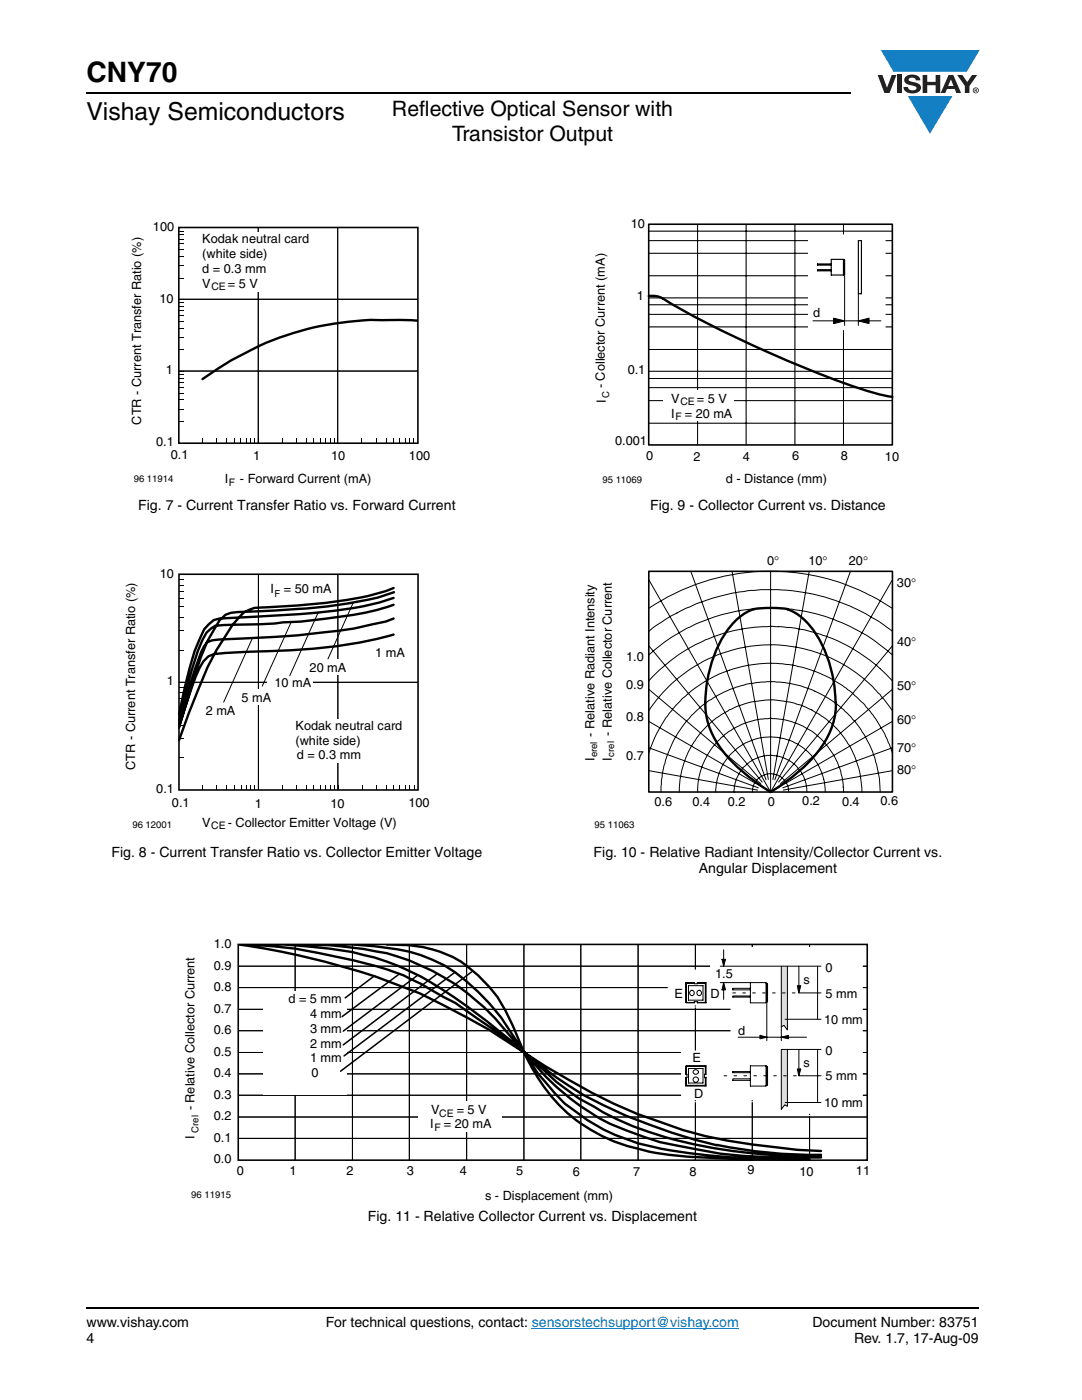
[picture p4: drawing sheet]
<svg xmlns="http://www.w3.org/2000/svg" width="216mm" height="279mm" viewBox="0 0 216 279" stroke-linecap="round" stroke-linejoin="round" font-family="sans-serif">
<g fill="#147fc3">
<path d="M175.8 10h19.7l-2.6 4.4h-3.8h-10.8z"/>
<path d="M181.2 19.2h8.8l-4.4 7.5z"/>
</g>
<g fill="#231f20">
<path d="M175.1 15h1l.9 2.5 .9-2.5h1l-1.4 3.6h-1z"/>
<path d="M179 15h.9v3.6h-.9z"/>
<path d="M180.8 15.3a2.1 2.1 0 0 1 2.7 .3l.1 .4h-.8a.79 .79 0 0 0-.7-.5 .79 .79 0 0 0-.8 .4l.2 .3 1 .2a1.08 1.08 0 0 1 1.3 1.1 1.08 1.08 0 0 1-1.1 1.1 1.73 1.73 0 0 1-2.4-1.2h.9a.96 .96 0 0 0 .8 .6 .96 .96 0 0 0 .9-.4 1.31 1.31 0 0 0-1.2-.6 1.03 1.03 0 0 1-1.1-.6 1.03 1.03 0 0 1 .2-1.1z"/>
<path d="M184.1 15h.9v1.3h1.7v-1.3h.9v3.6h-.9v-1.6h-1.7v1.6h-.9z"/>
<path d="M191 15h1l1 1.4 1-1.4h1l-1.6 2.2v1.4h-.9v-1.4z"/>
<path d="M189.7 15.8l.6 1.4h-1.1zM189.3 15l-1.6 3.6h.9l.4-.8h1.5l.3 .8h1l-1.6-3.6z"/>
<path d="M194.2 18a.5 .5 0 0 1 1 0 .5 .5 0 0 1-1 0zM194.1 18a.6 .6 0 0 0 1.2 0 .6 .6 0 0 0-1.2 0z"/>
<path d="M194.6 17.8h.2v.2h-.2zM194.5 17.7v.7h.1v-.3l.4 .3-.2-.3 .2-.2-.1-.2z"/>
</g>
<path d="M106.1 265.1h41.4" fill="none" stroke="#007ec4" stroke-width=".2"/>
<path d="M17.3 18.6h152.5M17.3 261h178" fill="none" stroke="#000" stroke-width=".36"/>
<path d="M26 43.9h59.8v53.5h-59.8z" fill="#fff"/>
<g fill="#000">
<path d="M35.7 59.7l1 .1zM35.7 55.5h1zM35.7 52.9l1 .1zM35.7 51.1l1 .1zM35.7 49.7l1 .1zM35.7 48.6l1 .1zM35.7 47.7l1 .1zM35.7 46.8l1 .1zM35.7 46.1l1 .1zM35.7 74.1h1zM35.7 79.8h1zM35.7 78.4l1 .1z"/>
<path d="M35.7 77.3h1zM35.7 76.3l1 .1zM35.7 75.5l1 .1zM35.7 74.7l1 .1zM35.7 69.8l1 .1zM35.7 67.3h1zM35.7 65.4l1 .1zM35.7 64.1h1zM35.7 62.9l1 .1zM35.7 62l1 .1zM35.7 61.2h1zM35.7 60.4l1 .1z"/>
<path d="M35.7 84.1l1 .1zM35.7 81.6l1 .1zM40.4 87.5l.1 1zM43.2 87.5l.1 1zM45.2 87.5l.1 1zM46.7 87.5l.1 1zM48 87.5l.1 1zM49.1 87.5l.1 1zM50 87.5l.1 1zM50.8 87.5v1zM51.5 87.5l.1 1zM56.3 87.5l.1 1z"/>
<path d="M59.1 87.5l.1 1zM61.1 87.5v1zM62.6 87.5l.1 1zM63.9 87.5l.1 1zM64.9 87.5l.1 1zM65.9 87.5v1zM66.7 87.5l.1 1zM67.4 87.5l.1 1zM72.2 87.5l.1 1zM75 87.5l.1 1zM77 87.5l.1 1zM78.5 87.5l.1 1z"/>
<path d="M79.7 87.5l.1 1zM80.8 87.5l.1 1zM81.7 87.5l.1 1zM82.5 87.5l.1 1z"/>
</g>
<path d="M35.7 59.7h47.7M51.5 45.4v43.1M67.4 45.4v43.1M35.7 74.1h47.7" fill="none" stroke="#000" stroke-width=".2"/>
<path d="M83.3 64l-1-.1a81 81 0 0 0-16.7 .9 58.1 58.1 0 0 0-22.1 8.8l-3.1 2.1" fill="none" stroke="#000" stroke-width=".48"/>
<path d="M35.7 45.4h47.7v43.1h-47.7z" fill="none" stroke="#000" stroke-width=".32"/>
<g fill="#fff">
<path d="M38.8 46.4h24.6v11.8h-24.6z"/>
<path d="M25.1 113.5h61.3v52.1h-61.3z"/>
</g>
<g fill="#000">
<path d="M35.7 119.4l1 .1zM35.7 118h1zM35.7 116.7l1 .1zM35.7 115.6l1 .1zM35.7 136.1l1 .1zM35.7 139.4l1 .1zM35.7 138.2l1 .1zM35.7 137.1l1 .1zM35.7 129.7l1 .1zM35.7 125.9l1 .1zM35.7 123.2l1 .1zM35.7 121.1l1 .1z"/>
<path d="M35.7 151.2l1 .1zM35.7 147.4h1zM35.7 144.7l1 .1zM35.7 142.6h1zM35.7 140.9l1 .1zM40.4 156.7l.1 1zM43.3 156.7v1zM45.2 156.7l.1 1zM46.8 156.7v1zM48.1 156.7v1zM49.1 156.7l.1 1zM50 156.7l.1 1z"/>
<path d="M50.8 156.7l.1 1zM51.6 156.7v1zM56.4 156.7v1zM59.1 156.7l.1 1zM61.1 156.7l.1 1zM62.6 156.7l.1 1zM63.9 156.7l.1 1zM65 156.7l.1 1zM65.9 156.7l.1 1zM66.7 156.7l.1 1zM67.4 156.7l.1 1zM72.2 156.7l.1 1z"/>
<path d="M75 156.7l.1 1zM77 156.7l.1 1zM78.5 156.7l.1 1zM79.8 156.7v1zM80.8 156.7l.1 1zM81.7 156.7l.1 1zM82.6 156.7l.1 1z"/>
</g>
<path d="M51.6 114.6v43.1M67.4 114.6v43.1M35.7 136.2h47.7" fill="none" stroke="#000" stroke-width=".2"/>
<path d="M78.5 117.3a59 59 0 0 1-14.1 3.1l-12.1 .8a5.6 5.6 0 0 0-4.5 1.9 48.7 48.7 0 0 0-8.3 14.6l-3.8 10.1M78.5 119.3a63.4 63.4 0 0 1-14.5 2.9l-6.7 .5-13.5 .7-1.2 .3-1.9 1.9a41.4 41.4 0 0 0-3.8 11.6l-1.2 5.4M78.6 118.2a54.6 54.6 0 0 1-10.6 2.4l-1.2 .2a172.9 172.9 0 0 1-19.4 1.3l-1.3 .2-1.1 .4-1.2 1.1-2.4 4.2-1.3 3.2-1.5 4.3-2.9 9.5M78.5 120.7a74 74 0 0 1-17.1 3.2l-5 .3a97.6 97.6 0 0 1-11.8 .5l-1.6 .2-.9 .5-.9 .9-.8 1.5a91.2 91.2 0 0 0-4.7 15.9M78.5 123.4l-1.6 .7-6.2 1.3-3.1 .5a204.8 204.8 0 0 1-24 1.7l-1.3 .2-.9 .4-.7 .7a84.6 84.6 0 0 0-5 15.6M78.5 126.6a108.8 108.8 0 0 1-27.7 3.4l-6.7 .4a4.1 4.1 0 0 0-4.3 2.9 93.8 93.8 0 0 0-4.1 11.9" fill="none" stroke="#000" stroke-width=".48"/>
<path d="M35.7 114.6h47.7v43.1h-47.7z" fill="none" stroke="#000" stroke-width=".32"/>
<g fill="#fff">
<path d="M60.3 131.7h9.1v3h-9.1z"/>
<path d="M53.2 134.6h9.2v3.1h-9.2z"/>
<path d="M46.7 137.5h8.1v3.1h-8.1z"/>
<path d="M39.5 140.1h7.9v3.1h-7.9z"/>
<path d="M73.4 128.6h7.7v3.1h-7.7z"/>
<path d="M54.5 115.9h12.3v3h-12.3z"/>
</g>
<path d="M50.3 127.4l-5.7 12.7M58 124.3l-5.7 12.6M63.5 122.1l-5.7 12.8M70.5 120.3l-5.1 11.2" fill="none" stroke="#000" stroke-width=".2"/>
<g fill="#fff">
<path d="M57.5 143.5h22.9v8.7h-22.9z"/>
<path d="M118.5 43.7h61.6v53.3h-61.6z"/>
</g>
<path d="M129.4 44.8h48.7v44h-48.7z" fill="none" stroke="#000" stroke-width=".32"/>
<g fill="#000">
<path d="M129.4 59.5h48.7zM129.4 74.1h48.7z"/>
<path d="M129.4 75.5h48.7zM129.4 77.4h48.7zM129.4 80h48.7zM129.4 84.5h48.7zM129.4 60.8h48.7zM129.4 62.7h48.7zM129.4 65.3h48.7zM129.4 69.7h48.7zM129.4 46.1h48.7zM129.4 48h48.7zM129.4 50.5h48.7zM129.4 55h48.7zM139.2 44.8v44zM148.9 44.8v44zM158.6 44.8v44zM168.3 44.8v44z"/>
</g>
<g fill="none" stroke="#000" stroke-width=".2">
<path d="M129.4 46.1h48.7M129.4 48h48.7M129.4 50.5h48.7M129.4 55h48.7M129.4 59.5h48.7M139.2 44.8v44M148.9 44.8v44M158.6 44.8v44M168.3 44.8v44M129.4 75.5h48.7M129.4 77.4h48.7M129.4 80h48.7"/>
<path d="M129.4 60.8h48.7M129.4 62.7h48.7M129.4 65.3h48.7M129.4 69.7h48.7M129.4 74.1h48.7M129.4 84.5h48.7"/>
</g>
<path d="M129.4 59.1h1.5l1.3 .4M132.2 59.6a217.5 217.5 0 0 0 42.1 18.8l3.8 .8" fill="none" stroke="#000" stroke-width=".48"/>
<g fill="#fff">
<path d="M132.4 77.9h14.1v6.1h-14.1z"/>
<path d="M161.4 46.9h15.2v18.9h-15.2z"/>
</g>
<path d="M161.4 46.9h15.2v18.9h-15.2z" fill="none" stroke="#fff" stroke-width=".2"/>
<path d="M165.9 53.8h-2.8v.2h2.8M165.9 52.7h-2.8v.2h2.8M165.9 51.8h2.4v3.1h-2.4zM168.3 51.8l.2 .1v2.9h-.2M171.3 48h.6v10.6h-.6z" fill="none" stroke="#000" stroke-width=".23"/>
<path d="M168.5 54.7v10.2M171.3 58.6v6.3M162.2 64h13.6M166.3 63.5l2.2 .5-2.2 .6zM171.3 64l2.1-.5v1.1z" fill="none" stroke="#000" stroke-width=".2"/>
<g fill="#000">
<path d="M166.3 63.5l2.2 .5-2.2 .6z" fill-rule="evenodd"/>
<path d="M171.3 64l2.1-.5v1.1z" fill-rule="evenodd"/>
</g>
<path d="M116.4 110.6h66.4v55.1h-66.4z" fill="#fff"/>
<path d="M129.5 114h48.6v44.1h-48.6z" fill="none" stroke="#000" stroke-width=".32"/>
<g fill="none" stroke="#000" stroke-width=".2">
<path d="M129.5 115.7l24.3 42.4M137.8 114l15.1 41.6M146.1 114l7.2 41.6M153.8 114v44.1M161.5 114l-7.3 41.6M169.7 114l-15.1 41.6M178.1 115.7l-24.3 42.4M129.5 121.4a43.6 43.6 0 0 1 48.6 0M129.5 126a40 40 0 0 1 22.4-8.3h3.5a39.7 39.7 0 0 1 15.5 3.9 35.1 35.1 0 0 1 7.2 4.4M129.5 130.7l.5-.5a35.3 35.3 0 0 1 9.4-5.9l2.4-.9a36.2 36.2 0 0 1 36.3 7.3M129.5 135.9a32.6 32.6 0 0 1 48.6 0M129.5 137.6l22.3 18.8"/>
<path d="M129.5 128.9l22.6 27.2M178.1 128.9l-22.7 27.2M178.1 137.6l-22.4 18.8M129.5 141.8a29 29 0 0 1 48.2-.4l.4 .4M129.5 150.3l1.6-4 1.8-3.1a25.6 25.6 0 0 1 32.5-8l2.7 1.6a25.1 25.1 0 0 1 6.6 6.6l1.9 3.1 1.5 3.8M129.5 144l24.3 14.1M129.5 149.2l21.8 8M129.5 153.8l21.7 3.9M131.9 158.1a19.9 19.9 0 0 1 1.4-7.7 22.5 22.5 0 0 1 6.7-9.5 22.1 22.1 0 0 1 5.2-3.1 23 23 0 0 1 7.8-1.8h1.5a22.1 22.1 0 0 1 16 7.9l1.2 1.5a22.7 22.7 0 0 1 3.3 7.3l.5 2.7 .1 2.7M135.6 158.1a18.3 18.3 0 0 1 26.4-16.4l3 1.9a17.8 17.8 0 0 1 3.6 3.8 18.8 18.8 0 0 1 3.4 10.7M139.2 158.1a14.6 14.6 0 0 1 14.6-14.7 14.6 14.6 0 0 1 14.5 14.7M142.8 158.1a10.9 10.9 0 0 1 10.9-11 10.9 10.9 0 0 1 11 11"/>
<path d="M146.5 158.1h.1M146.5 158.1a7 7 0 0 1 2.1-5.1l.6-.6a8.4 8.4 0 0 1 3.9-1.6 7.6 7.6 0 0 1 6.8 3.2l.1 .4a7 7 0 0 1 1 3.7M150.1 158.1a3.7 3.7 0 0 1 5.8-3l.7 .8a3.7 3.7 0 0 1 .8 2.2M178.1 144l-24.3 14.1M178.1 149.2l-21.9 8M178.1 153.8l-21.8 3.9"/>
</g>
<path d="M157 121.6a12.4 12.4 0 0 1 6.5 6.1 27.4 27.4 0 0 1 3.2 12.5M157.2 121.6l-2.7-.3a9.1 9.1 0 0 0-7.6 2.5 23.3 23.3 0 0 0-6 14 15.9 15.9 0 0 0 4.8 13.8 39.6 39.6 0 0 0 8.1 6.5 30.7 30.7 0 0 0 11.3-11 13.6 13.6 0 0 0 1.7-6.9" fill="none" stroke="#000" stroke-width=".48"/>
<path d="M36.6 187.1h137v53h-137z" fill="#fff"/>
<g fill="none" stroke="#000" stroke-width=".2">
<path d="M47.5 197.1h125.5M47.5 192.8h125.5M58.9 188.5v43M70.3 188.5v43M81.7 188.5v43M93.1 188.5v43M104.5 188.5v43M115.9 188.5v43M127.3 188.5v43M138.8 188.5v43M150.1 188.5v43M161.5 188.5v43"/>
<path d="M47.5 218.6h125.5M47.5 214.3h125.5M47.5 210h125.5M47.5 205.7h125.5M47.5 201.4h125.5M47.5 227.2h125.5M47.5 222.9h125.5"/>
</g>
<path d="M47.5 188.5a159.5 159.5 0 0 1 27.4 6.4l8.8 3.3a175.6 175.6 0 0 1 25.1 14.6 126.9 126.9 0 0 0 18.4 9.5l4.5 1.6a80.3 80.3 0 0 0 23 5l4.4 .6 4.7 .2M49.8 188.5a111.4 111.4 0 0 1 18.4 2.6 82.4 82.4 0 0 1 12.3 3.6 62.1 62.1 0 0 1 8 4.3l2.3 1.1a303.7 303.7 0 0 1 20.3 15 64.1 64.1 0 0 0 13.7 7.5 115 115 0 0 0 18.2 6v-.1a97.1 97.1 0 0 0 20.8 2M53.2 188.5a85.1 85.1 0 0 1 21.5 2.6 60.4 60.4 0 0 1 18.6 9.8l8.6 6.8a116.2 116.2 0 0 1 9.1 8.2l4.6 3.4 3 1.6a57.7 57.7 0 0 0 17.8 7 115.3 115.3 0 0 0 27.4 2.9M58.9 188.5a85.8 85.8 0 0 1 18.3 1.7 46.6 46.6 0 0 1 21.6 13.1l5.7 6.7a48.1 48.1 0 0 0 24.2 17l3 1 7.1 1.3a90.1 90.1 0 0 0 19.8 1.7h5.2M65.8 188.5a70.1 70.1 0 0 1 15.9 1.4 27.7 27.7 0 0 1 13.7 8l2.3 2.4 2.3 2.7 7.4 11.4 5.3 5.9a42.7 42.7 0 0 0 10.1 6.2 55.5 55.5 0 0 0 14.3 3.6 183.8 183.8 0 0 0 24.4 1.4M77.2 188.5a30.6 30.6 0 0 1 10.6 1.4 24.3 24.3 0 0 1 13.1 11.8l1.4 3a56.7 56.7 0 0 0 4.2 9 31.3 31.3 0 0 0 20.8 15.5 61.7 61.7 0 0 0 14 1.9l8.8 .4" fill="none" stroke="#000" stroke-width=".48"/>
<path d="M47.5 188.5h125.5v43h-125.5z" fill="none" stroke="#000" stroke-width=".32"/>
<g fill="#fff">
<path d="M83.4 219.7h16.6v6.1h-16.6z"/>
<path d="M52.6 197.7h16.7v20.7h-16.7z"/>
</g>
<path d="M74.7 194.7l-5.8 4.4M79.6 194.4l-11.3 8.5M83.2 194.7l-14.7 11.1M87.2 194.3l-18.7 14.2M90.7 194.1l-22.1 16.6M94.1 194l-26.1 19.8" fill="none" stroke="#000" stroke-width=".3"/>
<path d="M133.3 193.5h8.5v-4.5h30.3v33.3h-18.1v-2.7h-18v-9.9h9.9v-9h-12.6z" fill-rule="evenodd" fill="#fff"/>
<path d="M145.9 201h-12.6v-7.2h8.5v-4.5h30.3v33.3h-18.1v-2.7h-18v-9.9h9.9" fill="none" stroke="#fff" stroke-width=".2"/>
<path d="M145.9 201v9" fill="none" stroke="#fff" stroke-width=".3"/>
<g fill="none" stroke="#000" stroke-width=".2">
<path d="M136.9 196.1h1.6v.2h.7l-.1-.2h1.8v4h-1.8l.1-.2h-.7v.2h-1.6zM137.4 196.7h2.9v2.9h-2.9zM137.8 197.7l.2-.1a.49 .49 0 0 1 .5 .7 .49 .49 0 0 1-.8 .1l-.1-.2zM138.5 196.3h-1.6v3.8h1.6M139.2 196.3h1.5v3.8h-1.5M149.7 198.8h-3.5v.2h3.5M149.7 197.2h-3.5v.3h3.5M149.7 196.1h3.2v4h-3.2zM152.9 196.3h.3v3.6l-.3 .2M153 196.3v3.6M136.9 212.7h4v1.7h-.3v.7l.3-.1v1.8h-4v-1.8l.2 .1v-.7h-.2zM136.9 214.4v-1.6h3.8v1.6"/>
<path d="M136.9 215.1v1.5h3.8v-1.5M137.4 213.2h2.9v2.9h-2.9zM149.7 215.3h-3.5v.3h3.5M149.7 213.9h-3.5v.2h3.5M149.7 212.7h3.2v4.1h-3.2zM152.9 212.8l.3 .1v3.6l-.3 .1M153 212.9v3.6"/>
<circle cx="139.5" cy="198.1" r=".49"/>
<circle cx="138.8" cy="215.5" r=".53"/>
<circle cx="138.9" cy="214" r=".49"/>
</g>
<path d="M155.9 192.8h1.2v12.8l-.7-1-.5 .3z" fill-rule="evenodd" fill="#dedede"/>
<path d="M155.9 192.8h1.2v12.8l-.7-1-.5 .3z" fill="none" stroke="#000" stroke-width=".2"/>
<path d="M155.9 209.4h1.2v11.4l-.5-.3-.7 .9z" fill-rule="evenodd" fill="#dedede"/>
<g fill="none" stroke="#000" stroke-width=".2">
<path d="M143.7 192.8h12.2M143.7 196.1h6M144 197.5h.8l-.4-1.4-.3 1.4M144 191.5h.8l-.4 1.3-.3-1.3M144.4 189.5v3.3M144.4 196.1v3.4M157.1 192.8h6.7M159.1 196.7h.7l-.4 1.5zM159.4 192.8v5.4M159.5 198.2h4.3M163.1 192.8v10.6M147.3 207h13.6"/>
<path d="M151.6 206.6l1.4 .4-1.4 .3zM153 200.1v7.6M155.9 209.4h1.2v11.4l-.5-.3-.7 .9zM155.9 207l1.4-.4v.7zM155.9 204.9v2.8M156.7 203.4h7.1M157.1 209.4h6.7M159.1 213.3h.7l-.4 1.4zM159.4 209.4v5.3M159.5 214.7h4.3M163.1 209.4v10.6M156.7 220h7.1"/>
</g>
<path d="M146.2 198.2h13.3M144.5 214.7h15" fill="none" stroke="#000" stroke-width=".2" stroke-dasharray=".5 1.4"/>
<g fill="#000">
<path d="M144.4 196.1l.4 1.4h-.8z" fill-rule="evenodd"/>
<path d="M144 191.5h.8l-.4 1.3z" fill-rule="evenodd"/>
<path d="M159.1 196.7h.7l-.4 1.5z" fill-rule="evenodd"/>
<path d="M151.6 206.6l1.4 .4-1.4 .3z" fill-rule="evenodd"/>
<path d="M155.9 207l1.4-.4v.7z" fill-rule="evenodd"/>
<path d="M159.1 213.3h.7l-.4 1.4z" fill-rule="evenodd"/>
</g>
<text font-size="5.6" x="17.3" y="16.4">CNY70</text>
<text font-size="4.9" x="17.3" y="24">Vishay Semiconductors</text>
<g font-size="4.2">
<text x="78.2" y="23.1">Reflective Optical Sensor with</text>
<text x="90.2" y="28.1">Transistor Output</text>
</g>
<g font-size="2.8">
<text x="27.6" y="101.8">Fig. 7 - Current Transfer Ratio vs. Forward Current</text>
<text x="129.7" y="101.8">Fig. 9 - Collector Current vs. Distance</text>
<text x="22.2" y="171">Fig. 8 - Current Transfer Ratio vs. Collector Emitter Voltage</text>
<text x="118.4" y="171">Fig. 10 - Relative Radiant Intensity/Collector Current vs.</text>
<text x="139.4" y="174.2">Angular Displacement</text>
<text x="73.4" y="243.7">Fig. 11 - Relative Collector Current vs. Displacement</text>
<text x="17.3" y="264.9">www.vishay.com</text>
<text x="17.3" y="268.1">4</text>
<text x="65" y="264.9">For technical questions, contact: sensorstechsupport@vishay.com</text>
<text x="162.1" y="264.9">Document Number: 83751</text>
<text x="170.4" y="268.1">Rev. 1.7, 17-Aug-09</text>
</g>
<g font-size="2.5">
<text x="30.5" y="46.1">100</text>
<text x="125.9" y="45.5">10</text>
<text x="40.4" y="48.5">Kodak neutral card</text>
<text x="40.4" y="51.5">(white side)</text>
<text x="40.4" y="54.4">d = 0.3 mm</text>
<text x="40.4" y="57.4">V</text>
<text x="45.5" y="57.4">= 5 V</text>
<text x="127.1" y="59.9">1</text>
<text x="31.8" y="60.4">10</text>
<text x="162.3" y="63.2">d</text>
<text x="33.1" y="74.7">1</text>
<text x="120.7" y="77.5" transform="rotate(-90 120.7 77.5)">- Collector Current (mA)</text>
<text x="125.2" y="74.5">0.1</text>
<text x="120.9" y="80.4" transform="rotate(-90 120.9 80.4)">I</text>
<text x="133.9" y="80.4">V</text>
<text x="133.9" y="83.4">I</text>
<text x="136.6" y="83.4">= 20 mA</text>
<text x="139.1" y="80.4">= 5 V</text>
<text x="28.2" y="84.7" transform="rotate(-90 28.2 84.7)">CTR - Current Transfer Ratio (%)</text>
<text x="31.2" y="89.1">0.1</text>
<text x="122.7" y="88.9">0.001</text>
<text x="34.1" y="91.7">0.1</text>
<text x="50.5" y="91.8">1</text>
<text x="66.1" y="91.9">10</text>
<text x="81.6" y="91.9">100</text>
<text x="129" y="91.8">0</text>
<text x="138.4" y="91.9">2</text>
<text x="148.2" y="91.9">4</text>
<text x="158.1" y="91.8">6</text>
<text x="167.8" y="91.8">8</text>
<text x="176.6" y="91.9">10</text>
<text x="44.8" y="96.5">I</text>
<text x="47.9" y="96.5">- Forward Current (mA)</text>
<text x="144.8" y="96.4">d - Distance (mm)</text>
<text x="153.1" y="112.8">0°</text>
<text x="161.3" y="112.8">10°</text>
<text x="169.4" y="112.8">20°</text>
<text x="31.9" y="115.3">10</text>
<text x="54" y="118.4">I</text>
<text x="56.7" y="118.4">= 50 mA</text>
<text x="179" y="117.1">30°</text>
<text x="74.9" y="131.1">1 mA</text>
<text x="124.9" y="131.9">1.0</text>
<text x="179" y="129">40°</text>
<text x="33.3" y="136.8">1</text>
<text x="54.8" y="137.2">10 mA</text>
<text x="61.8" y="134.2">20 mA</text>
<text x="124.9" y="137.6">0.9</text>
<text x="179" y="137.8">50°</text>
<text x="41" y="142.6">2 mA</text>
<text x="48.2" y="140.1">5 mA</text>
<text x="124.9" y="144">0.8</text>
<text x="59" y="145.7">Kodak neutral card</text>
<text x="59" y="148.7">(white side)</text>
<text x="118.6" y="147" transform="rotate(-90 118.6 147)">- Relative Radiant Intensity</text>
<text x="122.1" y="146.8" transform="rotate(-90 122.1 146.8)">- Relative Collector Current</text>
<text x="179" y="144.6">60°</text>
<text x="179" y="150">70°</text>
<text x="27" y="153.6" transform="rotate(-90 27 153.6)">CTR - Current Transfer Ratio (%)</text>
<text x="59.3" y="151.6">d = 0.3 mm</text>
<text x="118.6" y="152" transform="rotate(-90 118.6 152)">I</text>
<text x="122.1" y="151.8" transform="rotate(-90 122.1 151.8)">I</text>
<text x="124.9" y="151.7">0.7</text>
<text x="179" y="154.5">80°</text>
<text x="31.2" y="158.3">0.1</text>
<text x="34.3" y="161.1">0.1</text>
<text x="50.9" y="161.2">1</text>
<text x="65.9" y="161.2">10</text>
<text x="81.5" y="161.1">100</text>
<text x="130.6" y="160.8">0.6</text>
<text x="138.2" y="160.8">0.4</text>
<text x="145.2" y="160.8">0.2</text>
<text x="153.2" y="160.9">0</text>
<text x="160.1" y="160.7">0.2</text>
<text x="168" y="160.8">0.4</text>
<text x="175.7" y="160.7">0.6</text>
<text x="40.3" y="165">V</text>
<text x="45.4" y="165">- Collector Emitter Voltage (V)</text>
<text x="42.7" y="189.2">1.0</text>
<text x="42.7" y="197.8">0.8</text>
<text x="42.7" y="193.5">0.9</text>
<text x="142.7" y="195.3">1.5</text>
<text x="160.3" y="196.3">s</text>
<text x="164.7" y="194">0</text>
<text x="42.7" y="202.1">0.7</text>
<text x="57.5" y="200.2">d = 5 mm</text>
<text x="61.9" y="203.2">4 mm</text>
<text x="134.6" y="199.1">E</text>
<text x="141.8" y="199.1">D</text>
<text x="164.7" y="199.1">5 mm</text>
<text x="42.7" y="206.4">0.6</text>
<text x="61.9" y="206.1">3 mm</text>
<text x="61.9" y="209.1">2 mm</text>
<text x="147.3" y="206.5">d</text>
<text x="164.4" y="204.3">10 mm</text>
<text x="42.7" y="215">0.4</text>
<text x="42.7" y="210.7">0.5</text>
<text x="61.9" y="212">1 mm</text>
<text x="62.2" y="214.9">0</text>
<text x="138.2" y="212">E</text>
<text x="160.3" y="212.9">s</text>
<text x="164.7" y="210.5">0</text>
<text x="164.7" y="215.6">5 mm</text>
<text x="38.8" y="221.6" transform="rotate(-90 38.8 221.6)">- Relative Collector Current</text>
<text x="42.7" y="219.3">0.3</text>
<text x="138.5" y="219">D</text>
<text x="164.4" y="220.9">10 mm</text>
<text x="38.8" y="227.3" transform="rotate(-90 38.8 227.3)">I</text>
<text x="42.7" y="227.9">0.1</text>
<text x="42.7" y="223.6">0.2</text>
<text x="85.9" y="225.2">I</text>
<text x="86" y="222.2">V</text>
<text x="88.5" y="225.2">= 20 mA</text>
<text x="91.1" y="222.2">= 5 V</text>
<text x="42.7" y="232.1">0.0</text>
<text x="47.2" y="234.5">0</text>
<text x="57.8" y="234.6">1</text>
<text x="69.1" y="234.6">2</text>
<text x="81.2" y="234.6">3</text>
<text x="91.7" y="234.5">4</text>
<text x="96.8" y="239.5">s - Displacement (mm)</text>
<text x="103" y="234.5">5</text>
<text x="114.3" y="234.6">6</text>
<text x="126.3" y="234.8">7</text>
<text x="137.6" y="234.6">8</text>
<text x="149.1" y="234.3">9</text>
<text x="159.5" y="234.6">10</text>
<text x="170.8" y="234.6">11</text>
</g>
<g font-size="2.1">
<text x="42.2" y="57.8">CE</text>
<text x="134.8" y="83.8">F</text>
<text x="135.8" y="80.9">CE</text>
<text x="45.7" y="96.9">F</text>
<text x="42.2" y="165.5">CE</text>
<text x="86.7" y="225.7">F</text>
<text x="87.7" y="222.9">CE</text>
</g>
<g font-size="1.9">
<text x="121.6" y="79.5" transform="rotate(-90 121.6 79.5)">C</text>
<text x="26.7" y="96.3">96 11914</text>
<text x="120.2" y="96.3">95 11069</text>
<text x="54.8" y="119.2">F</text>
<text x="119.2" y="151.1" transform="rotate(-90 119.2 151.1)">erel</text>
<text x="122.5" y="151" transform="rotate(-90 122.5 151)">crel</text>
<text x="26.4" y="165.3">96 12001</text>
<text x="118.6" y="165.2">95 11063</text>
<text x="39.6" y="226" transform="rotate(-90 39.6 226)">Crel</text>
<text x="38.2" y="239.2">96 11915</text>
</g>
</svg>
